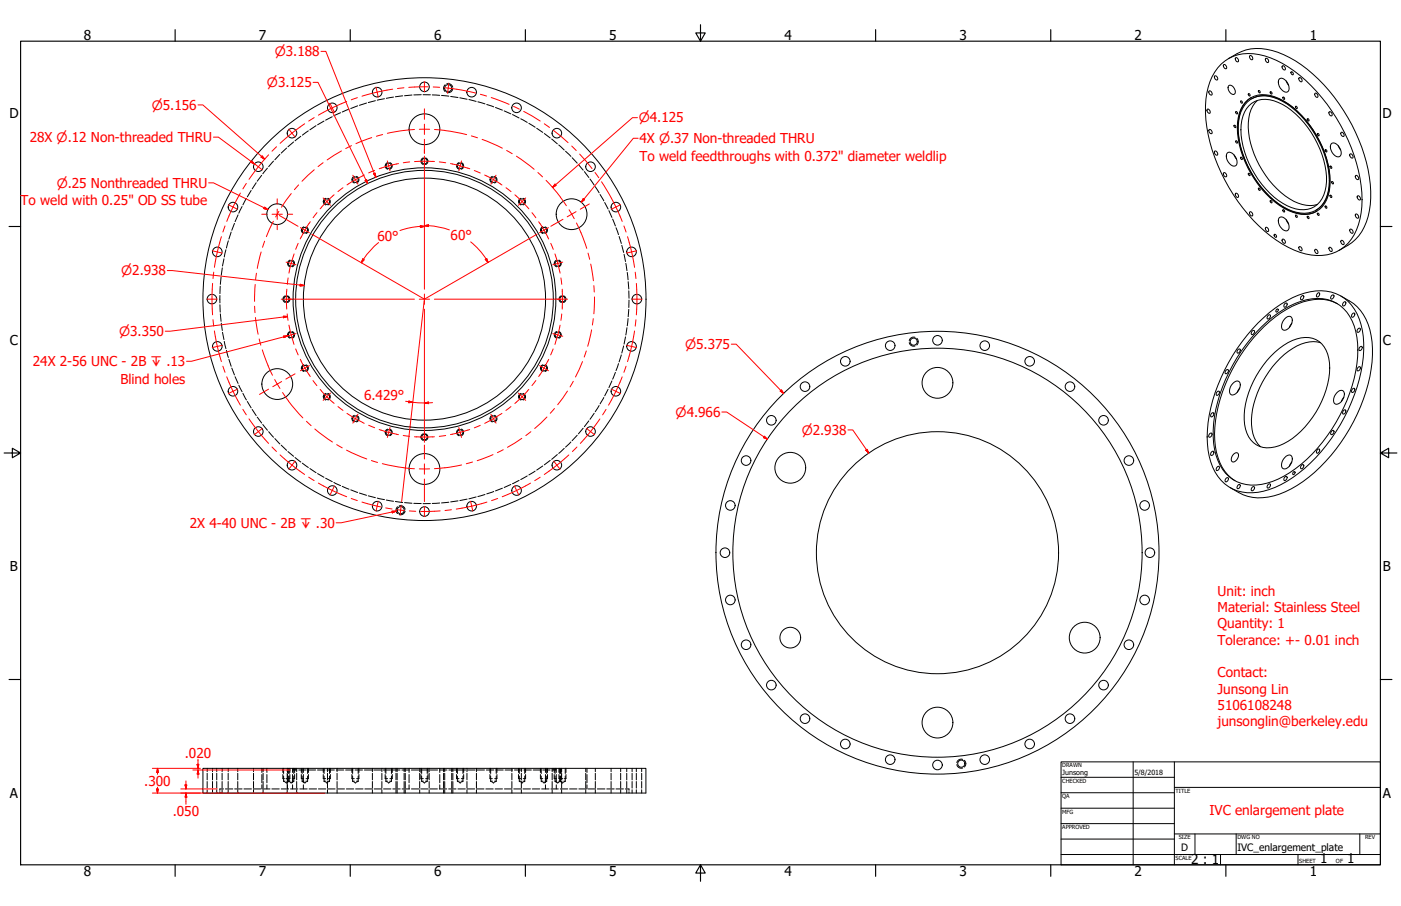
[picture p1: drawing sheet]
<svg xmlns="http://www.w3.org/2000/svg" width="864mm" height="559mm" viewBox="0 0 864 559" stroke-linecap="round" stroke-linejoin="round" font-family="sans-serif">
<!-- layer: Visible (ANSI) -->
<g fill="none" stroke="#000" stroke-width=".62">
<path d="M753 40a28 28 0 0 1 30-4 94 94 0 0 1 46 46 84 84 0 0 1 9 53 26 26 0 0 1-33 22 79 79 0 0 1-42-33 98 98 0 0 1-20-63 35 35 0 0 1 10-21zM757 36a31 31 0 0 1 34-2 99 99 0 0 1 47 52 73 73 0 0 1 4 51 29 29 0 0 1-17 17M762 36a1.4 1.4 0 0 1 1 0 1.4 1.4 0 0 1 0 2h-1zM770 34a1.4 1.4 0 0 1 2 1 1.4 1.4 0 0 1 0 2l-1-1zM780 36a1.4 1.4 0 0 1 2 1 1.4 1.4 0 0 1-1 2l-1-1zM745 56a1.4 1.4 0 0 1 2 1 1.4 1.4 0 0 1 0 2l-1-1zM749 47a1.4 1.4 0 0 1 1 1 1.4 1.4 0 0 1 0 1h-1zM754 40a1.4 1.4 0 0 1 2 1 1.4 1.4 0 0 1-1 1zM757 53a4 4 0 0 1 4 5 4 4 0 0 1-4-5zM788 49a4 4 0 0 1 6 3l1 1a2.5 2.5 0 0 1-2 4 2.5 2.5 0 0 1-3-2l-2-3zM790 41a1.4 1.4 0 0 1 2 0 1.4 1.4 0 0 1 0 2l-2-1zM793 50l1 3"/>
<path d="M796 44l1 1v1l-1-1zM801 48a1.4 1.4 0 0 1 1 1 1.4 1.4 0 0 1 0 1l-1-1zM811 58a1.4 1.4 0 0 1 1 0 1.4 1.4 0 0 1 0 2l-1-1zM744 68a1.4 1.4 0 0 1 2 0 1.4 1.4 0 0 1-1 2l-1-1zM768 63a17 17 0 0 1 21-2 62 62 0 0 1 31 54 17 17 0 0 1-13 17 32 32 0 0 1-27-12 59 59 0 0 1-17-47 19 19 0 0 1 5-10zM769 63a18 18 0 0 1 22 0 61 61 0 0 1 28 52 16 16 0 0 1-17 16 43 43 0 0 1-27-19 54 54 0 0 1-11-40 19 19 0 0 1 5-9zM770 65a15 15 0 0 1 18-2 56 56 0 0 1 29 52 15 15 0 0 1-21 13 56 56 0 0 1-31-48 21 21 0 0 1 5-15zM771 60a21 21 0 0 0-8 19 62 62 0 0 0 31 51 19 19 0 0 0 18 0M771 61a19 19 0 0 1 21 2 61 61 0 0 1 28 51 18 18 0 0 1-9 16M775 62a24 24 0 0 0-5 23 57 57 0 0 0 30 40 18 18 0 0 0 12 1M819 69a1.4 1.4 0 0 1 2 1 1.4 1.4 0 0 1 0 2l-1-1zM745 80a1.4 1.4 0 0 1 2 1 1.4 1.4 0 0 1 0 1h-1z"/>
<path d="M749 93a1.4 1.4 0 0 1 1 1 1.4 1.4 0 0 1 0 2l-1-2zM756 94a5 5 0 0 1 6 5 2.5 2.5 0 0 1-1 3 2.5 2.5 0 0 1-3-1l-2-4zM761 96l1 2M821 89a5 5 0 0 1 6 4 2.5 2.5 0 0 1-2 4 2.5 2.5 0 0 1-3-2l-2-3zM825 90l1 2M827 82a1.4 1.4 0 0 1 1 0 1.4 1.4 0 0 1 0 2h-1zM832 95a1.4 1.4 0 0 1 2 1 1.4 1.4 0 0 1-1 2l-1-2zM754 107a1.4 1.4 0 0 1 2 0 1.4 1.4 0 0 1-1 2v-1zM762 119a1.4 1.4 0 0 1 1 1 1.4 1.4 0 0 1 0 2l-1-1zM821 112l1 1h-1zM836 108a1.4 1.4 0 0 1 1 1 1.4 1.4 0 0 1 0 2l-1-1zM770 131a1.4 1.4 0 0 1 2 0 1.4 1.4 0 0 1 0 2l-2-1z"/>
<path d="M788 134a5 5 0 0 1 7 5 2.5 2.5 0 0 1-2 3 2.5 2.5 0 0 1-3-1l-2-4zM793 136l1 2M836 132a1.4 1.4 0 0 1 1 1 1.4 1.4 0 0 1 0 2l-1-1zM837 121a1.4 1.4 0 0 1 1 1 1.4 1.4 0 0 1 0 1l-1-1zM780 140a1.4 1.4 0 0 1 2 1 1.4 1.4 0 0 1-1 2l-1-1zM785 145h2v1h-2zM790 148a1.4 1.4 0 0 1 2 0 1.4 1.4 0 0 1 0 2l-2-1zM801 152a1.4 1.4 0 0 1 1 1 1.4 1.4 0 0 1 0 2l-1-2zM811 154a1.4 1.4 0 0 1 1 1 1.4 1.4 0 0 1 0 1h-1zM819 153a1.4 1.4 0 0 1 2 0 1.4 1.4 0 0 1 0 2l-1-1zM827 148a1.4 1.4 0 0 1 1 1 1.4 1.4 0 0 1 0 2l-1-1zM832 142a1.4 1.4 0 0 1 2 0 1.4 1.4 0 0 1-1 2l-1-1z"/>
<path d="M341 184a79 79 0 0 0-118-69 79 79 0 0 0-4 136 79 79 0 0 0 122-61v-5M398 184a137 137 0 0 0-202-119 137 137 0 0 0-8 235 137 137 0 0 0 210-106v-9M775 199a62 62 0 0 1 36-20 25 25 0 0 1 28 21 81 81 0 0 1-8 53 97 97 0 0 1-45 48 28 28 0 0 1-33-5 44 44 0 0 1-8-35 112 112 0 0 1 30-62zM782 195v-1a1.2 1.2 0 0 1 1 2 1.2 1.2 0 0 1-2 0zM792 197a2.5 2.5 0 0 1 3-2 2.5 2.5 0 0 1 1 4 5 5 0 0 1-6 4v-3zM792 187a1.3 1.3 0 0 1 1 2 1.3 1.3 0 0 1-1 0zM796 199l-1 3M802 183l1-1a1.2 1.2 0 0 1 0 2 1.2 1.2 0 0 1-1 0zM812 181h1a1.2 1.2 0 0 1 0 1 1.2 1.2 0 0 1-2 1zM821 182a1.3 1.3 0 0 1 1 2 1.3 1.3 0 0 1-2 0v-1zM824 187a32 32 0 0 0-31 4 98 98 0 0 0-44 80 31 31 0 0 0 12 26M827 183a32 32 0 0 1 19 28 100 100 0 0 1-23 66 73 73 0 0 1-41 30 29 29 0 0 1-24-6"/>
<path d="M828 186h1a1.2 1.2 0 0 1 0 2 1.2 1.2 0 0 1-1 0zM834 193a1.3 1.3 0 0 1 1 2 1.3 1.3 0 0 1-2 1zM763 216l1-1a1.3 1.3 0 0 1 0 2 1.3 1.3 0 0 1-1 1v-1zM772 204a1.3 1.3 0 0 1 1 2 1.3 1.3 0 0 1-1 0l-1-1zM778 202a53 53 0 0 1 34-18 24 24 0 0 1 24 20 80 80 0 0 1-12 56 83 83 0 0 1-40 37 25 25 0 0 1-30-8 49 49 0 0 1-5-37 105 105 0 0 1 29-50zM783 220a31 31 0 0 1 24-12 15 15 0 0 1 13 16 57 57 0 0 1-29 50 16 16 0 0 1-20-3 32 32 0 0 1-1-29l4-10 5-7zM814 211a23 23 0 0 0-20 6 57 57 0 0 0-22 48 18 18 0 0 0 5 11M837 203l1-1a1.3 1.3 0 0 1 0 2 1.3 1.3 0 0 1-1 1l-1-1zM838 214h1a1.3 1.3 0 0 1 1 1 1.3 1.3 0 0 1-2 1zM756 228a1.3 1.3 0 0 1 1 2 1.3 1.3 0 0 1-2 0v-1zM760 237a2.5 2.5 0 0 1 3-2 2.5 2.5 0 0 1 1 4 5 5 0 0 1-6 4v-3zM764 239l-1 3"/>
<path d="M834 240a1.3 1.3 0 0 1 1 1 1.3 1.3 0 0 1-2 1zM837 227l1-1a1.2 1.2 0 0 1 0 2 1.2 1.2 0 0 1-2 0zM747 255a1.3 1.3 0 0 1 1 1 1.3 1.3 0 0 1-2 1zM750 242l1-1a1.3 1.3 0 0 1 1 2 1.3 1.3 0 0 1-2 1zM824 242a2.5 2.5 0 0 1 3-1 2.5 2.5 0 0 1 2 3 5 5 0 0 1-6 5l-1-3zM828 253h1a1.2 1.2 0 0 1 0 2 1.2 1.2 0 0 1-1 0zM828 245l-1 3M746 267a1.3 1.3 0 0 1 1 2 1.3 1.3 0 0 1-2 1v-1zM747 279v-1a1.2 1.2 0 0 1 1 2 1.2 1.2 0 0 1-2 0zM812 277h1a1.3 1.3 0 0 1 0 2 1.3 1.3 0 0 1-1 0h-1zM821 266v-1a1.3 1.3 0 0 1 1 2 1.3 1.3 0 0 1-2 1v-1zM750 288h1a1.2 1.2 0 0 1 0 1 1.2 1.2 0 0 1-1 1z"/>
<path d="M756 295a1.3 1.3 0 0 1 1 1 1.3 1.3 0 0 1-2 1v-1zM760 280l2-1a3 3 0 0 1 1 4 3 3 0 0 1-3 2 2.7 2.7 0 0 1 0-5zM763 299h1a1.2 1.2 0 0 1 0 2 1.2 1.2 0 0 1-1 0zM782 299v-1a1.2 1.2 0 0 1 1 2 1.2 1.2 0 0 1-2 1zM792 282a2.5 2.5 0 0 1 3-1 2.5 2.5 0 0 1 1 3 5 5 0 0 1-6 5v-3zM792 294a1.3 1.3 0 0 1 1 2 1.3 1.3 0 0 1-1 0zM796 285l-1 3M802 287h1a1.3 1.3 0 0 1 1 1 1.3 1.3 0 0 1-2 1zM772 300a1.3 1.3 0 0 1 1 2 1.3 1.3 0 0 1-1 1l-1-1zM450 341a3 3 0 0 0-4-3 3 3 0 0 0-1 5 3 3 0 0 0 5-1v-1M653 341a75 75 0 0 0-111-66 75 75 0 0 0-4 129 75 75 0 0 0 114-58l1-5M704 341a126 126 0 0 0-187-111 126 126 0 0 0-7 217 126 126 0 0 0 194-97v-9"/>
<path d="M712 341a3 3 0 0 0-4-3 3 3 0 0 0-1 5 3 3 0 0 0 5-1v-1M125 474h273v15h-273z"/>
<circle cx="233" cy="57" r="3"/>
<circle cx="262" cy="54" r="3"/>
<circle cx="276" cy="54" r="2.2"/>
<circle cx="291" cy="57" r="3"/>
<circle cx="770" cy="59" r=".8"/>
<circle cx="776" cy="57" r=".7"/>
<circle cx="783" cy="57" r=".8"/>
<circle cx="205" cy="67" r="3"/>
<circle cx="262" cy="80" r="9"/>
<circle cx="318" cy="67" r="3"/>
<circle cx="761" cy="78" r=".8"/>
<circle cx="762" cy="70" r=".7"/>
<circle cx="765" cy="63" r=".8"/>
<circle cx="791" cy="61" r=".7"/>
<circle cx="799" cy="66" r=".7"/>
<circle cx="806" cy="74" r=".7"/>
<circle cx="180" cy="82" r="3"/>
<circle cx="262" cy="99" r="1.7"/>
<circle cx="343" cy="82" r="3"/>
<circle cx="762" cy="88" r=".7"/>
<circle cx="765" cy="98" r=".8"/>
<circle cx="813" cy="83" r=".8"/>
<circle cx="817" cy="93" r=".7"/>
<circle cx="159" cy="103" r="3"/>
<circle cx="219" cy="111" r="1.7"/>
<circle cx="240" cy="102" r="1.7"/>
<circle cx="284" cy="102" r="1.7"/>
<circle cx="304" cy="111" r="1.7"/>
<circle cx="364" cy="103" r="3"/>
<circle cx="770" cy="108" r=".7"/>
<circle cx="776" cy="117" r=".7"/>
<circle cx="820" cy="103" r=".8"/>
<circle cx="144" cy="128" r="3"/>
<circle cx="171" cy="132" r="6"/>
<circle cx="201" cy="124" r="1.7"/>
<circle cx="322" cy="124" r="1.7"/>
<circle cx="352" cy="132" r="9"/>
<circle cx="380" cy="128" r="3"/>
<circle cx="783" cy="125" r=".8"/>
<circle cx="791" cy="130" r=".7"/>
<circle cx="799" cy="134" r=".7"/>
<circle cx="806" cy="134" r=".8"/>
<circle cx="813" cy="132" r=".7"/>
<circle cx="817" cy="128" r=".7"/>
<circle cx="820" cy="121" r=".8"/>
<circle cx="134" cy="155" r="3"/>
<circle cx="188" cy="142" r="1.7"/>
<circle cx="335" cy="142" r="1.7"/>
<circle cx="389" cy="155" r="3"/>
<circle cx="179" cy="163" r="1.7"/>
<circle cx="344" cy="163" r="1.7"/>
<circle cx="131" cy="184" r="3"/>
<circle cx="177" cy="184" r="1.7"/>
<circle cx="262" cy="184" r="75"/>
<circle cx="262" cy="184" r="81"/>
<circle cx="347" cy="184" r="1.7"/>
<circle cx="393" cy="184" r="3"/>
<circle cx="787" cy="192" r=".9"/>
<circle cx="134" cy="214" r="3"/>
<circle cx="179" cy="207" r="1.7"/>
<circle cx="344" cy="207" r="1.7"/>
<circle cx="389" cy="214" r="3"/>
<circle cx="549" cy="213" r="3"/>
<circle cx="563" cy="211" r="2.2"/>
<circle cx="578" cy="210" r="3"/>
<circle cx="607" cy="213" r="3"/>
<circle cx="171" cy="237" r="9"/>
<circle cx="188" cy="227" r="1.7"/>
<circle cx="335" cy="227" r="1.7"/>
<circle cx="496" cy="238" r="3"/>
<circle cx="521" cy="223" r="3"/>
<circle cx="578" cy="236" r="9"/>
<circle cx="635" cy="223" r="3"/>
<circle cx="660" cy="238" r="3"/>
<circle cx="144" cy="241" r="3"/>
<circle cx="201" cy="245" r="1.7"/>
<circle cx="219" cy="258" r="1.7"/>
<circle cx="304" cy="258" r="1.7"/>
<circle cx="322" cy="245" r="1.7"/>
<circle cx="380" cy="241" r="3"/>
<circle cx="475" cy="259" r="3"/>
<circle cx="680" cy="259" r="3"/>
<circle cx="159" cy="266" r="3"/>
<circle cx="240" cy="267" r="1.7"/>
<circle cx="262" cy="270" r="1.7"/>
<circle cx="284" cy="267" r="1.7"/>
<circle cx="364" cy="266" r="3"/>
<circle cx="180" cy="287" r="3"/>
<circle cx="262" cy="289" r="9"/>
<circle cx="343" cy="287" r="3"/>
<circle cx="460" cy="284" r="3"/>
<circle cx="487" cy="289" r="9"/>
<circle cx="696" cy="284" r="3"/>
<circle cx="798" cy="292" r=".8"/>
<circle cx="205" cy="303" r="3"/>
<circle cx="233" cy="312" r="3"/>
<circle cx="247" cy="315" r="2.2"/>
<circle cx="262" cy="316" r="3"/>
<circle cx="291" cy="312" r="3"/>
<circle cx="318" cy="303" r="3"/>
<circle cx="450" cy="312" r="3"/>
<circle cx="706" cy="312" r="3"/>
<circle cx="578" cy="341" r="137"/>
<circle cx="450" cy="370" r="3"/>
<circle cx="706" cy="370" r="3"/>
<circle cx="460" cy="398" r="3"/>
<circle cx="487" cy="393" r="6"/>
<circle cx="669" cy="393" r="9"/>
<circle cx="696" cy="398" r="3"/>
<circle cx="475" cy="423" r="3"/>
<circle cx="680" cy="423" r="3"/>
<circle cx="496" cy="443" r="3"/>
<circle cx="521" cy="459" r="3"/>
<circle cx="578" cy="446" r="9"/>
<circle cx="635" cy="459" r="3"/>
<circle cx="660" cy="443" r="3"/>
<circle cx="549" cy="469" r="3"/>
<circle cx="578" cy="472" r="3"/>
<circle cx="593" cy="471" r="2.2"/>
<circle cx="607" cy="469" r="3"/>
</g>
<!-- layer: Hidden Narrow (ANSI) -->
<g fill="none" stroke="#000" stroke-width=".62">
<path d="M274 52a2.8 2.8 0 0 0 0 4M275 52a2.8 2.8 0 0 1 4 2M279 55a2.8 2.8 0 0 1-4 2M261 97a2.2 2.2 0 0 0-2 2 2.2 2.2 0 0 0 2 3M262 97l1 1a2.1 2.1 0 0 1 1 2 2.1 2.1 0 0 1-2 1M218 109a2.2 2.2 0 0 0-1 2 2.2 2.2 0 0 0 1 2M220 109a2.1 2.1 0 0 1 1 2 2.1 2.1 0 0 1-1 2M239 100a2.2 2.2 0 0 0-2 2 2.2 2.2 0 0 0 2 2M240 100h1a2.1 2.1 0 0 1 1 3 2.1 2.1 0 0 1-2 1M283 100a2.2 2.2 0 0 0-2 2 2.2 2.2 0 0 0 2 2M284 100a2.1 2.1 0 0 1 2 2 2.1 2.1 0 0 1-2 2M303 109a2.2 2.2 0 0 0-1 2 2.2 2.2 0 0 0 1 2"/>
<path d="M305 109a2.1 2.1 0 0 1 1 2 2.1 2.1 0 0 1-1 2M187 140a2.2 2.2 0 0 0-1 2 2.2 2.2 0 0 0 1 2M189 140a2.2 2.2 0 0 1 1 2 2.2 2.2 0 0 1-1 2M201 122a2.2 2.2 0 0 0-2 2 2.2 2.2 0 0 0 2 2M202 122h1a2.1 2.1 0 0 1 1 3 2.1 2.1 0 0 1-2 1M321 122a2.2 2.2 0 0 0-1 2 2.2 2.2 0 0 0 1 2M322 122h1a2.1 2.1 0 0 1 1 3 2.1 2.1 0 0 1-2 1M335 140a2.2 2.2 0 0 0-2 2 2.2 2.2 0 0 0 2 2M336 140a2.2 2.2 0 0 1 1 2 2.2 2.2 0 0 1-1 2M179 160a2.2 2.2 0 0 0-2 2 2.2 2.2 0 0 0 2 3M180 160a2.1 2.1 0 0 1 2 2 2.1 2.1 0 0 1-2 3M343 160a2.2 2.2 0 0 0-1 2 2.2 2.2 0 0 0 1 3"/>
<path d="M344 160l1 1a2.2 2.2 0 0 1 1 2 2.2 2.2 0 0 1-2 2M176 182a2.2 2.2 0 0 0-2 3 2.2 2.2 0 0 0 2 2M177 182l1 1a2.1 2.1 0 0 1 1 2 2.1 2.1 0 0 1-2 2M346 182a2.2 2.2 0 0 0-1 3 2.2 2.2 0 0 0 1 2M347 182l1 1a2.1 2.1 0 0 1 1 2 2.1 2.1 0 0 1-2 2M179 204a2.2 2.2 0 0 0-2 3 2.2 2.2 0 0 0 2 2M180 205a2.1 2.1 0 0 1 2 2 2.1 2.1 0 0 1-2 2M343 204a2.2 2.2 0 0 0-1 3 2.2 2.2 0 0 0 1 2M344 205h1a2.2 2.2 0 0 1 1 2 2.2 2.2 0 0 1-2 2M560 211a2.7 2.7 0 0 0 4 2M564 208a2.6 2.6 0 0 0-4 2M565 209a2.9 2.9 0 0 1 0 4"/>
<path d="M187 225a2.2 2.2 0 0 0-1 2 2.2 2.2 0 0 0 1 2M189 225a2.2 2.2 0 0 1 1 2 2.2 2.2 0 0 1-1 2M335 225a2.2 2.2 0 0 0-2 2 2.2 2.2 0 0 0 2 2M336 225a2.2 2.2 0 0 1 1 2 2.2 2.2 0 0 1-1 2M201 243a2.2 2.2 0 0 0-2 2 2.2 2.2 0 0 0 2 2M202 243h1a2.1 2.1 0 0 1 1 2 2.1 2.1 0 0 1-2 2M218 256a2.2 2.2 0 0 0-1 2 2.2 2.2 0 0 0 1 2M220 256a2.1 2.1 0 0 1 1 2 2.1 2.1 0 0 1-1 2M303 256a2.2 2.2 0 0 0-1 2 2.2 2.2 0 0 0 1 2M305 256a2.1 2.1 0 0 1 1 2 2.1 2.1 0 0 1-1 2M321 243a2.2 2.2 0 0 0-1 2 2.2 2.2 0 0 0 1 2M322 243h1a2.1 2.1 0 0 1 1 2 2.1 2.1 0 0 1-2 2"/>
<path d="M239 265a2.2 2.2 0 0 0-2 2 2.2 2.2 0 0 0 2 2M240 265h1a2.1 2.1 0 0 1 1 2 2.1 2.1 0 0 1-2 2M261 268a2.2 2.2 0 0 0-2 2 2.2 2.2 0 0 0 2 2M262 268h1a2.1 2.1 0 0 1 1 2 2.1 2.1 0 0 1-2 2M283 265a2.2 2.2 0 0 0-2 2 2.2 2.2 0 0 0 2 2M284 265a2.1 2.1 0 0 1 2 2 2.1 2.1 0 0 1-2 2M245 313a2.7 2.7 0 0 0 0 4M246 312a2.7 2.7 0 0 1 4 2M250 315a2.8 2.8 0 0 1-4 2M174 474v2M174 478v2M177 474v2"/>
<path d="M177 478v2M179 474v2M179 478v2M182 474v2M182 478v2M186 474v2M186 478v2M190 474v2M190 478v2M199 474v2M199 478v2M204 474v2"/>
<path d="M204 478v2M217 474v2M217 478v2M221 474v2M221 478v2M237 474v2M237 478v2M242 474v2M242 478v2M244 474v2M244 477v4M250 474v2"/>
<path d="M250 477v4M259 474v2M259 478v2M264 474v2M264 478v2M273 474v2M273 477v4M279 474v2M279 477v4M281 474v2M281 478v2M286 474v2"/>
<path d="M286 478v2M302 474v2M302 478v2M306 474v2M306 478v2M320 474v2M320 478v2M324 474v2M324 478v2M333 474v2M333 478v2M338 474v2"/>
<path d="M338 478v2M342 474v2M342 478v2M345 474v2M345 478v2M346 474v2M346 478v2M349 474v2M349 478v2M590 472a2.8 2.8 0 0 0 3 2M593 468a2.8 2.8 0 0 0-3 2M594 469h1a2.8 2.8 0 0 1-1 4"/>
<path d="M244 482v4M244 487v2M250 482v4M250 487v2M273 482v4M273 487v2M279 482v4M279 487v2"/>
</g>
<!-- layer: Hidden (ANSI) -->
<g fill="none" stroke="#000" stroke-width=".62">
<path d="M243 60l-5 1M248 59l-4 1M254 59h-5M260 58l-5 1M261 58h4M266 59h5M272 59h5M278 59l4 1M195 78l-4 2M200 75l-4 2M205 72l-4 2M210 70l-4 1"/>
<path d="M215 67l-4 2M220 65l-4 2M226 64l-4 1M231 62l-4 1M237 61l-4 1M283 60l5 1M289 61l4 2M295 63l4 1M300 64l4 2M305 66l5 2M311 68l4 2M316 71l4 2"/>
<path d="M321 73l4 3M326 76l4 2M331 79l4 3M169 99l-3 4M173 95l-4 4M177 91l-4 3M181 88l-4 3M185 84l-3 3M190 81l-4 2M336 82l3 3M340 86l4 3M344 89l4 4"/>
<path d="M349 93l3 3M353 97l3 4M155 117l-3 4M158 113l-3 4M161 108l-2 4M165 104l-3 3M357 101l2 4M360 106l3 3M364 110l2 4M367 115l2 4M370 120l2 4M145 138l-2 4"/>
<path d="M147 133l-2 4M149 127l-2 5M152 122l-2 4M373 125l2 4M375 130l2 4M378 135l1 4M138 160l-1 4M139 154l-1 4M141 149l-1 4M142 143l-1 4M380 140l1 5M382 146l1 4"/>
<path d="M383 151l1 5M385 157l1 4M136 177v4M136 171v4M137 165l-1 5M386 162v5M387 168v5M387 174l1 4M388 179v5M136 188v5M136 182v5M136 194v4"/>
<path d="M136 199l1 5M387 196v5M388 191l-1 4M388 185v5M137 205l1 4M138 211l1 4M140 216l1 4M383 219l-1 4M384 213l-1 5M386 208l-1 4M386 202v5M141 222l1 4"/>
<path d="M143 227l2 4M145 232l2 4M147 238l2 4M377 235l-2 4M379 230l-1 4M381 224l-1 5M150 243l2 4M152 248l3 4M155 253l3 3M159 257l2 4M363 260l-3 3M366 255l-2 4"/>
<path d="M369 250l-2 4M372 245l-2 4M375 240l-2 4M162 262l3 3M166 266l3 4M169 271l4 3M173 275l4 3M177 279l4 2M348 277l-4 3M352 273l-3 3M356 268l-3 4M359 264l-2 4"/>
<path d="M182 282l3 3M186 286l4 2M191 289l4 3M196 292l4 2M201 295l4 2M206 298l4 2M211 300l4 2M315 299l-4 2M320 296l-4 2M325 294l-4 2M330 291l-4 2M335 287l-4 3"/>
<path d="M339 284l-3 3M344 280l-4 3M216 302l4 2M222 304l4 1M227 306l4 1M233 307l4 1M238 308l5 1M244 309l4 1M249 310h5M255 310l5 1M265 311h-4M271 310l-5 1"/>
<path d="M277 310h-5M282 309l-4 1M288 308l-5 1M293 307l-4 1M299 305l-4 1M304 303l-4 2M310 301l-5 2M128 474v2M128 477v4M131 474v2M131 477v4M134 474v2"/>
<path d="M134 477v4M137 474v2M137 477v4M141 474v2M141 477v4M147 474v2M147 477v4M156 474v2M156 477v4M161 474v2M161 478v5M162 474v2"/>
<path d="M162 477v4M165 474v2M165 478v5M175 474v3M175 479v3M177 474v2M177 477v4M177 478v5M178 479v3M178 474v3M180 474v2M180 478v5"/>
<path d="M181 475h2M181 474h.1M181 474v3M181 479v3M182 474h.1M182 475h.1M183 474v2M183 477v4M184 475h5M186 474v3M186 479v3M187 474v2"/>
<path d="M187 478v5M190 474v3M190 479v3M190 475h5M196 475h4M200 474v3M200 479v3M201 475h5M202 474v2M202 477v4M203 474v3M203 479v3"/>
<path d="M207 475h5M208 474v2M208 477v4M213 475h5M217 474v3M217 479v3M219 475h4M221 474v3M221 479v3M225 475h4M230 474v2M230 477v4"/>
<path d="M230 475h5M235 474v2M235 477v4M236 475h5M238 474v3M238 479v3M241 474v3M241 479v3M242 475h5M245 474v2M245 477v4M248 475h4"/>
<path d="M249 474v2M249 477v4M252 474v2M252 478v5M254 475h4M259 474v2M259 477v4M259 475h5M260 474v3M260 479v3M263 474v3M263 479v3"/>
<path d="M265 474v2M265 477v4M265 475h5M271 475h5M271 474v2M271 478v5M274 474v2M274 477v4M277 475h4M278 474v2M278 477v4M282 474v3"/>
<path d="M282 479v3M282 475h5M285 474v3M285 479v3M288 474v2M288 477v4M288 475h5M294 474v2M294 477v4M294 475h5M300 475h4M302 474v3"/>
<path d="M302 479v3M306 475h4M306 474v3M306 479v3M311 475h5M316 474v2M316 477v4M317 475h5M320 474v3M320 479v3M321 474v2M321 477v4"/>
<path d="M323 475h5M323 474v3M323 479v3M329 475h4M334 474v3M334 479v3M335 475h4M336 474v2M336 478v5M337 474v3M337 479v3M340 474v2"/>
<path d="M340 477v4M341 474h.1M341 475h.1M342 474v3M342 479v3M343 475h-3M343 474h.1M343 474v2M343 478v5M345 479v3h1M345 474v3M346 479v3h-1"/>
<path d="M346 474v3M346 474v2M346 477v4M348 474v3M348 479v3M361 474v2M361 477v4M362 474v2M362 478v5M367 474v2M367 477v4M377 474v2"/>
<path d="M377 477v4M383 474v2M383 477v4M386 474v2M386 477v4M390 474v2M390 477v4M392 474v2M392 477v4M396 474v2M396 477v4M128 482v4"/>
<path d="M128 487v2M131 482v4M131 487v2M134 482v4M134 487v2M136 488v1M137 482v4M137 487v2M138 487h-2M139 487h5M141 482v4M141 487v2"/>
<path d="M145 487h4M147 482v4M147 487v2M150 487h5M156 487h5M156 482v4M156 487v2M161 484v3M162 487h4M162 482v4M162 487v2M165 484v3"/>
<path d="M168 487h4M173 487h5M174 480h1M175 482h1M175 482h.1M176 483h1M176 480h3M177 482h2M177 482v4M177 487v2M177 484v3M179 483h1"/>
<path d="M179 487h5M180 482h1M180 480h2M180 484v3M181 482h.1M183 482v4M183 487v2M185 487h4M186 480h1M186 482h1M187 484v3M187 483h1"/>
<path d="M188 482h2M189 480h1M190 482h-1M190 487h5M196 487h5M199 480h2M200 482h1M200 482h.1M201 483h1M202 482v4M202 487v2M202 482h1"/>
<path d="M202 487h5M202 480h2M203 482h.1M208 487h4M208 482v4M208 487v2M213 487h5M217 480h1M217 482h2M217 482h1M219 483h1M219 487h5"/>
<path d="M220 482h1M220 480h1M221 482h-1M225 487h4M230 482v4M230 487v2M231 487h4M235 482v4M235 487v2M236 487h5M237 480h2M238 482h1"/>
<path d="M238 482h.1M239 483h1M240 482h1M240 480h2M241 482h.1M242 487h5M245 482v4M245 487v2M248 487h4M249 482v4M249 487v2M252 484v3"/>
<path d="M254 487h4M259 482v4M259 487v2M259 487h5M259 480h2M260 482h1M260 482h.1M261 483h1M262 482h1M262 480h2M263 482h.1M265 482v4"/>
<path d="M265 487v2M265 487h5M271 487h4M271 484v3M274 482v4M274 487v2M277 487h4M278 482v4M278 487v2M281 480h2M282 482h1M282 487h5"/>
<path d="M283 483h1M284 482h1M284 480h2M285 482h.1M288 482v4M288 487v2M288 487h5M294 482v4M294 487v2M294 487h4M299 487h5M302 480h1"/>
<path d="M302 482h2M302 482h1M304 483h1M305 482h1M305 480h1M305 487h5M306 482h-1M311 487h5M316 482v4M316 487v2M317 487h4M320 480h1"/>
<path d="M320 482h1M321 483h1M321 482v4M321 487v2M322 482h1M322 487h5M323 480h1M323 482h.1M328 487h5M333 480h2M334 482h1M334 482h.1"/>
<path d="M334 487h4M335 483h1M336 482h1M336 480h2M336 484v3M337 482h-1M340 487h4M340 482v4M340 487v2M342 480h1M342 482h1M343 484v3"/>
<path d="M343 483h1M344 482h2M345 480h2M345 487h5M346 483h1M346 482v4M346 487v2M347 482h1M348 480h1M348 482h.1M351 487h5M357 487h4"/>
<path d="M361 482v4M361 487v2M362 484v3M363 487h4M367 482v4M367 487v2M368 487h5M374 487h5M377 482v4M377 487v2M380 487h4M383 482v4"/>
<path d="M383 487v2M385 487h3M386 482v4M386 487v2M388 488v1M390 482v4M390 487v2M392 482v4M392 487v2M396 482v4M396 487v2"/>
</g>
<!-- layer: Border (ANSI) -->
<g fill="none" stroke="#000" stroke-width=".7">
<path d="M108 18v7M216 18v7M324 18v7M432 15v10l-3-5h6l-3 5M540 18v7M648 18v7M756 18v7M13 25h838v508h-838zM6 140h7M851 140h7M3 279h10l-5-3v6l5-3M851 279l5 3v-6l-5 3h10"/>
<path d="M6 419h7M851 419h7M108 533v8M216 533v8M324 533v8M432 533l3 5h-6l3-5v11M540 533v8M648 533v8M756 533v8"/>
</g>
<!-- layer: Title (ANSI) -->
<g fill="none" stroke="#000" stroke-width=".62">
<path d="M654 470h197v63h-197zM654 479h70M698 470v63M724 470v63M654 489h70M654 498h70M724 486h127M654 508h70M654 518h70M724 514h127M737 514v13M762 514v13"/>
<path d="M838 514v13M654 527h197M752 527v6M800 527v6"/>
</g>
<!-- layer: Dimension (ANSI) -->
<g fill="none" stroke="#f00" stroke-width=".62">
<path d="M198 32h3l31 77M193 51h3l31 62M122 65h3l38 33M393 73h-3l-49 43M162 96l1 2-2-1zM262 92v3M225 111h1l1 2zM230 107h1l1 2zM342 114h1l-2 2zM172 133l12 7M259 139l3 1h-3zM262 139h2v1z"/>
<path d="M262 140h-8l-7 2M262 139h2M264 139l6 1 7 2M341 138l-1 2M192 144l69 40M224 160l-1 2zM233 150l-5 5-5 7M290 149l5 5 5 6M299 160l1-1 1 3zM300 160l1 2M331 144l-69 40M103 167l85 9"/>
<path d="M185 175l3 1h-3zM175 195h2l-2 1zM177 195l-75 9M261 185l-13 124M451 212h3l29 31M250 247l14 1M252 247l2 1h-2zM262 249l2-1v1zM267 248h-3M445 254h3l25 17M481 241l1-1 1 3zM262 275v2"/>
<path d="M471 269l2 2-2-1zM523 265h3l9 14M534 278v-1l1 2zM262 302v7M94 474h30M97 474l1 2h-1zM97 474v4M119 475h60M122 471h1l-1 3zM122 475l1 2h-1zM122 468v6M122 475v5"/>
<path d="M94 489h106M97 487h1l-1 2zM97 486v3M111 487h23M114 484h1v3zM115 489v3h-1zM115 482v5M115 489v7"/>
</g>
<g fill="#f00" stroke="#f00" stroke-width=".62">
<path d="M481 241l2 2z"/>
<path d="M481 241l1-1 1 3z"/>
<path d="M471 270l2 1z"/>
<path d="M471 269l2 2-2-1z"/>
<path d="M534 278l1 1z"/>
<path d="M534 278v-1l1 2z"/>
<path d="M230 107l2 2z"/>
<path d="M230 107h1l1 2z"/>
<path d="M225 111l2 2z"/>
<path d="M225 111h1l1 2z"/>
<path d="M97 474l1 2z"/>
<path d="M97 474l1 2h-1z"/>
<path d="M97 487v2z"/>
<path d="M97 487h1l-1 2z"/>
<path d="M114 484l1 3z"/>
<path d="M114 484h1v3z"/>
<path d="M115 489v3z"/>
<path d="M115 489v3h-1z"/>
<path d="M122 471v3z"/>
<path d="M122 471h1l-1 3z"/>
<path d="M122 475l1 2z"/>
<path d="M122 475l1 2h-1z"/>
<path d="M161 97l2 1z"/>
<path d="M162 96l1 2-2-1z"/>
<path d="M175 196l2-1z"/>
<path d="M175 195h2l-2 1z"/>
<path d="M252 248h2z"/>
<path d="M252 247l2 1h-2z"/>
<path d="M262 249l2-1z"/>
<path d="M262 249l2-1v1z"/>
<path d="M299 160l2 2z"/>
<path d="M299 160l1-1 1 3z"/>
<path d="M262 139h2z"/>
<path d="M262 139h2v1z"/>
<path d="M342 114l-1 2z"/>
<path d="M342 114h1l-2 2z"/>
<path d="M185 176h3z"/>
<path d="M185 175l3 1h-3z"/>
<path d="M224 160l-1 2z"/>
<path d="M259 140h3z"/>
<path d="M259 139l3 1h-3z"/>
</g>
<!-- layer: Symbol (ANSI) -->
<path d="M132 85h3l22 16M155 99l2 2-2-1zM393 85h-3l-32 40M129 113h3l33 16M163 128l2 1h-2zM360 123l-2 2zM175 207h2l-2 1zM177 207l-59 16h-3M242 315h2l-2 1zM244 315l-34 7h-3" fill="none" stroke="#f00" stroke-width=".62"/>
<g fill="#f00" stroke="#f00" stroke-width=".62">
<path d="M242 316l2-1z"/>
<path d="M242 315h2l-2 1z"/>
<path d="M155 100l2 1z"/>
<path d="M155 99l2 2-2-1z"/>
<path d="M175 208l2-1z"/>
<path d="M175 207h2l-2 1z"/>
<path d="M360 123l-2 2z"/>
<path d="M163 129h2z"/>
<path d="M163 128l2 1h-2z"/>
</g>
<!-- layer: Center Mark (ANSI) -->
<g fill="none" stroke="#f00" stroke-width=".62">
<path d="M232 54l1 6M262 50v7M277 51l-1 7M178 80l4 5M203 64l3 5M262 67v7M262 77v6M239 99l1 6M262 96v7M262 86v6M284 99l-1 6M157 101l5 4"/>
<path d="M217 108l4 6M262 100v78M306 108l-3 6M141 126l5 3M161 132h4M168 132h6M171 123v3M171 129v6M171 138v4M177 132h3M199 122l5 5M324 122l-4 5"/>
<path d="M347 135l-6 3M355 131l-5 3M363 126l-5 3M382 126l-5 3M131 155l6 1M185 140l6 4M338 140l-5 4M392 155l-6 1M176 162l6 1M347 162l-6 1M128 185h6M173 185h7"/>
<path d="M177 185h78M258 185h7M262 181v7M262 191v78M268 185h78M344 185h6M389 185h7M137 213l-6 1M182 206l-6 1M341 206l6 1M386 213l6 1M146 240l-5 3"/>
<path d="M174 235l-6 4M182 231l-6 3M191 225l-6 4M333 225l5 4M377 240l5 3M166 240l-6 3M204 242l-5 5M221 255l-4 6M303 255l3 6M320 242l4 5M162 264l-5 4M240 264l-1 6"/>
<path d="M262 266v7M262 277v6M283 264l1 6M362 264l5 4M182 284l-4 5M206 300l-3 5M262 286v6M262 295v7M317 300l3 5M341 284l4 5M233 309l-1 6M247 312v6"/>
<path d="M262 312v7M290 309l1 6"/>
</g>
<!-- layer: Centerline (ANSI) -->
<g fill="none" stroke="#f00" stroke-width=".62">
<path d="M242 55l-19 4M249 54l-4 1M264 54h-12M267 54h4M274 54l19 3M296 58l4 1M188 76l-15 12M194 73l-4 2M214 63l-18 8M220 60l-3 2M255 80l-16 2M258 80h7"/>
<path d="M268 80h6M303 60l11 4M317 66l3 1M323 69l10 6M335 76l4 3M166 95l-10 13M170 90l-2 3M210 93l-8 6M217 90l-4 2M229 85l-10 4M236 83l-4 1M253 100h-4"/>
<path d="M268 100h-12M271 100h4M274 81l14 2M291 84l3 1M297 86l13 5M312 93l4 2M318 96l11 8M341 80l9 8M352 90l3 3M357 95l8 9M148 119l-8 18M152 113l-2 4"/>
<path d="M156 108l-2 3M180 119l-7 9M184 114l-3 3M194 105l-8 7M199 100l-3 3M211 116l-3 2M225 108l-11 6M231 105l-4 2M246 101l-12 3M278 101l6 1M284 102l4 2M288 104h2"/>
<path d="M292 105l4 2M299 108l1 1M300 108l9 6M312 116l3 2M332 106l2 3M337 111l6 8 6 8M367 106l2 4M371 112l7 12 6 13M139 139l-2 4M168 136l-4 10M172 130l-2 4M190 138l-5 9"/>
<path d="M191 137v1M195 131l-2 3M201 124l-4 5M206 120l-5 4M317 120l9 9M328 131l2 3M332 137l6 10M351 129l3 6M355 138l7 15M385 139l1 4M136 146l-4 19M161 155l-2 11"/>
<path d="M163 149l-1 4M181 157l-3 11M184 150l-2 4M340 150l1 4M342 157l3 11M362 156l1 4M387 146l4 19M131 175v19M132 168l-1 4M157 175v11M158 169v3M177 180v11"/>
<path d="M177 178v2M178 171l-1 4M346 171v4M347 178v13M364 163l2 10M366 176v4M392 168v4M392 175v19M131 197l1 4M157 189v4M157 196l2 10M177 194l1 4"/>
<path d="M346 194v4M366 197l-1 3M366 183v11M392 197v4M132 204l4 19M160 209l1 4M162 216l6 15M178 201l3 11M182 215l2 4M341 215l-2 4M345 201l-3 11M361 216l-1 4"/>
<path d="M365 203l-3 11M391 204l-4 19M137 226l2 4M140 232l8 18M169 234l2 3M171 237l2 3M185 222l6 10M193 235l2 3M330 235l-2 3M338 222l-6 10M353 235l-2 4M359 223l-4 10"/>
<path d="M384 232l-9 18M386 226l-1 4M150 252l2 4M153 258l13 15M174 242l6 8 7 8M189 260l3 3M197 240l1 1M198 241l8 8M208 251l3 2M214 255l5 3M219 258l4 2M309 255l-10 6"/>
<path d="M315 251l-3 2M322 245l-5 4M326 240l-4 5M337 257l-7 7M342 252l-3 3M350 241l-6 9M370 258l-12 16M374 253l-3 3M168 276l2 2M194 265l11 8M208 274l3 2M214 278l12 5"/>
<path d="M223 261h2M227 262l4 2M234 265l6 2M240 267l6 1M249 269h4M255 269h13M275 269h-4M288 265l-10 3M290 265h-2M296 262l-4 2M310 277l-3 2M322 270l-9 6"/>
<path d="M327 266l-3 3M356 276l-3 3M173 281l15 12M190 294l4 2M196 298l18 8M229 284l4 1M236 286l13 2M249 289h6M258 289h7M274 288l-6 1M285 287l-11 2M291 285l-4 1"/>
<path d="M304 280l-10 4M327 298l-17 8M333 294l-3 2M351 281l-16 12M217 307l3 2M223 310l12 3M238 313l4 1M245 314l4 1M252 315h4M271 315h-12M278 314l-4 1M300 310l-19 4"/>
<path d="M307 307l-4 2"/>
</g>
<g font-size="8.4">
<text x="52" y="24">8</text>
<text x="160" y="24">7</text>
<text x="268" y="24">6</text>
<text x="376" y="24">5</text>
<text x="483" y="24">4</text>
<text x="591" y="24">3</text>
<text x="699" y="24">2</text>
<text x="807" y="24">1</text>
<text x="6" y="73">D</text>
<text x="852" y="73">D</text>
<text x="6" y="213">C</text>
<text x="852" y="213">C</text>
<text x="6" y="352">B</text>
<text x="852" y="352">B</text>
<text x="6" y="492">A</text>
<text x="852" y="492">A</text>
<text x="734" y="533">2 : 1</text>
<text x="814" y="533">1</text>
<text x="830" y="533">1</text>
<text x="52" y="541">8</text>
<text x="160" y="541">7</text>
<text x="268" y="541">6</text>
<text x="376" y="541">5</text>
<text x="483" y="541">4</text>
<text x="591" y="541">3</text>
<text x="699" y="541">2</text>
<text x="807" y="541">1</text>
</g>
<g font-size="8.4" fill="#f00">
<text x="18" y="88">28X ⌀.12 Non-threaded THRU</text>
<text x="394" y="88">4X ⌀.37 Non-threaded THRU</text>
<text x="394" y="99">To weld feedthroughs with 0.372&quot; diameter weldlip</text>
<text x="13" y="126">To weld with 0.25&quot; OD SS tube</text>
<text x="233" y="149">60°</text>
<text x="278" y="148">60°</text>
<text x="20" y="226">24X 2-56 UNC - 2B ↧ .13</text>
<text x="74" y="237">Blind holes</text>
<text x="224" y="247">6.429°</text>
<text x="117" y="326">2X 4-40 UNC - 2B ↧ .30</text>
<text x="751" y="368">Unit: inch</text>
<text x="751" y="378">Material: Stainless Steel</text>
<text x="751" y="388">Quantity: 1</text>
<text x="751" y="398">Tolerance: +- 0.01 inch</text>
<text x="751" y="418">Contact:</text>
<text x="751" y="428">Junsong Lin</text>
<text x="751" y="438">5106108248</text>
<text x="751" y="448">junsonglin@berkeley.edu</text>
<text x="114" y="467">.020</text>
<text x="89" y="485">.300</text>
<text x="106" y="503">.050</text>
<text x="746" y="503">IVC enlargement plate</text>
</g>
<g font-size="8" fill="#f00">
<text x="169" y="35">⌀3.188</text>
<text x="165" y="54">⌀3.125</text>
<text x="94" y="68">⌀5.156</text>
<text x="394" y="76">⌀4.125</text>
<text x="35" y="116">⌀.25 Nonthreaded THRU</text>
<text x="75" y="170">⌀2.938</text>
<text x="73" y="207">⌀3.350</text>
<text x="422" y="215">⌀5.375</text>
<text x="416" y="257">⌀4.966</text>
<text x="494" y="268">⌀2.938</text>
</g>
<g font-size="6.3">
<text x="728" y="525">D</text>
<text x="763" y="525">IVC_enlargement_plate</text>
</g>
<g font-size="4.4">
<text x="655" y="478">Junsong</text>
<text x="699" y="478">5/8/2018</text>
</g>
<g font-size="3.5">
<text x="655" y="473">DRAWN</text>
<text x="655" y="483">CHECKED</text>
<text x="725" y="489">TITLE</text>
<text x="655" y="492">QA</text>
<text x="655" y="502">MFG</text>
<text x="655" y="511">APPROVED</text>
<text x="727" y="518">SIZE</text>
<text x="763" y="518">DWG NO</text>
<text x="841" y="518">REV</text>
<text x="725" y="530">SCALE</text>
<text x="801" y="533">SHEET</text>
<text x="824" y="533">OF</text>
</g>
</svg>
